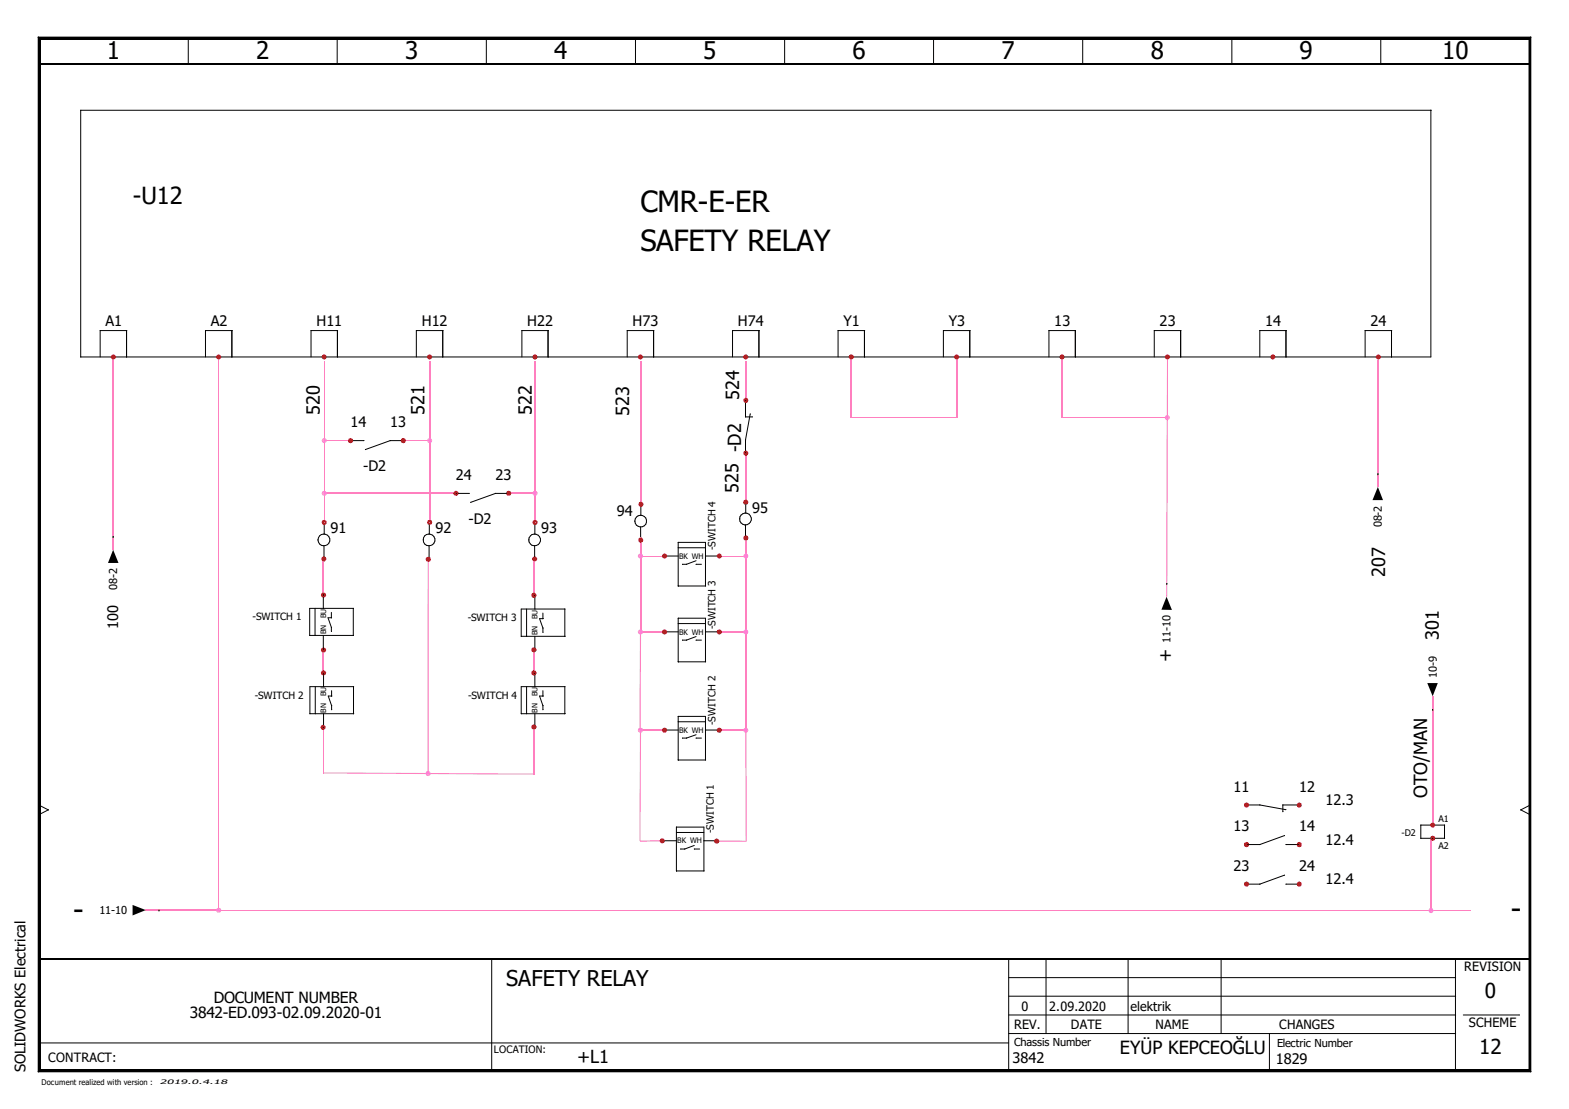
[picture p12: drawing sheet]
<svg xmlns="http://www.w3.org/2000/svg" width="297mm" height="210mm" viewBox="0 0 297 210" stroke-linecap="round" stroke-linejoin="round" font-family="sans-serif">
<path d="M0 0h297v209.9h-297z" fill="none" stroke="#fff" stroke-width=".19"/>
<g fill="none" stroke="#000" stroke-width=".19">
<path d="M7.2 7l.4 .4zM7.2 7h282.6zM7.2 7v195.9zM7.2 7h282.6v195.9h-282.6zM7.6 7.4h281.9zM7.6 7.4v195.1zM7.6 7.4h281.9v195.1h-281.9zM35.7 7.2l-.1 4.9M63.9 7.2l-.1 4.9M92.1 7.2v4.9M120.4 7.2l-.1 4.9M148.5 7.2h.1"/>
<path d="M148.5 7.2v4.9M176.8 7.2l-.1 4.9M205 7.2v4.9M233.3 7.2l-.1 4.9M261.4 7.2v4.9M289.5 7.4v195.1zM289.8 7l-.3 .4zM289.8 7v195.9zM270.9 20.9v46.7h-255.6v-46.7h255.6M24 62.6v5M24 62.6h-5v5M43.9 62.6v5"/>
<path d="M43.9 62.6h-5v5M63.9 62.6v5M63.9 62.6h-5v5M83.8 62.6v5M83.9 62.6h-5.1v5M103.8 62.6v5M103.8 62.6h-5v5M123.7 62.6v5M123.8 62.6h-5.1v5M141.1 75.8v3.1h1.3M142.1 78.4l-1 4.9M143.7 62.6v5"/>
<path d="M143.7 62.6h-5v5M163.7 62.6v5M163.7 62.6h-5v5M183.6 62.6v5M183.6 62.6h-5v5M203.6 62.6v5M203.6 62.6h-5v5M218.5 67.6v-5h5.1l-.1 5M243.5 62.6v5M243.5 62.6h-5v5M263.4 62.6v5M263.5 62.6h-5.1v5"/>
<path d="M61.4 99.2v1.8M66.4 83.4h2.5M76.4 83.4h-2.5l-4.7 1.7M81.3 99.2v1.8M86.3 93.4h2.6M96.3 93.4h-2.5l-4.6 1.7M101.3 99.2v1.8M120.2 98.6h.1M121.3 99.7v2.4M121.3 95.7l.1 1.8M140 98.2h.1M141.1 83.3v2.5"/>
<path d="M141.1 99.3l.1 2.3M141.1 83.3h.1M141.2 95.3v1.8M260.9 89.7h.1M21.4 101.6h.1M59.6 115.1v5.2M60.2 102.2h.1M61.2 112.6h.1M61.2 112.6v2.5M61.3 103.3l.1 2.3M62.7 115.9v1M62.7 118.7l.1 .8"/>
<path d="M62.7 118.7h.1M62.8 116.9h-.7l.6 1.8M66.9 115.1v5.2M66.9 115.1h-8.3v5.2h8.3M80.1 102.2h.1M81.2 103.3l.1 2.3M99.7 115.3v5.1M100.1 102.2h.1M101.2 105.6h.1M101.2 103.3v2.3M101.3 112.7h.1M101.3 112.7v2.6"/>
<path d="M102.8 116v1.1M102.8 118.9v.8M102.8 118.9h.1M102.8 117.1h-.7l.7 1.8M106.9 115.3v5.1M107 115.3h-8.3v5.1h8.3M121.3 102.1h.1M125.8 105.2h2.6M125.8 119.6h2.6M128.4 103.7h5.2M128.4 118h5.2M129.2 106.8h.8"/>
<path d="M131.8 106.8h1M131.8 106.1l-1.8 .7M133.6 105.2h2.6M133.6 110.9v-8.2h-5.2v8.2h5.2M133.6 119.6h2.6M220.9 110.4h.1M59.7 130v5.1M61.2 122.9h.1M61.2 120.3v2.6M61.3 127.4h.1M61.3 137.7h.1M61.3 127.4v2.6"/>
<path d="M61.3 135.1v2.6M62.8 133.6h.1M62.8 133.6v.7M62.8 130.7v1M62.8 131.7h-.7l.7 1.9M66.9 130v5.1M67 130h-8.3v5.1h8.3M99.7 130v5.1M101.3 127.4h.1M101.3 137.7h.1M101.3 123h.1M101.3 120.4v2.6"/>
<path d="M101.3 127.4v2.6M101.3 135.1v2.6M102.8 130.7v1M102.8 133.6v.7M102.8 133.6h.1M102.8 131.7h-.7l.7 1.9M106.9 130v5.1M107 130h-8.3v5.1h8.3M125.8 138.2h2.6M128.4 136.6h5.2M129.2 121.2h.8M129.2 139.7h.8"/>
<path d="M131.8 121.2h1M131.8 120.5l-1.8 .7M131.8 139.7h1M131.8 139.1l-1.8 .6M133.6 125.3v-8.3h-5.2v8.3h5.2M133.6 138.2h2.6M271.2 134.3h.1M7.4 152.4l1.7 .9M9.1 153.3l-1.7 .9M9.1 153.3h.1M125.5 159.1h2.6M128.1 157.6h5.2"/>
<path d="M133.3 159.1h2.5M133.6 143.8v-8.2h-5.2v8.2h5.2M236 159.9h2.5M236 152.4h2.5M238.5 152.4l5 .8M243.2 158.2l-4.7 1.7M243.2 158.2h.1M243.5 159.9h2.5M246 152.4h-3.1v1.2M273.5 156.2v2.5M273.5 156.2h-4.5v2.5h4.5M287.9 153.3l1.8 .9"/>
<path d="M287.9 153.3h.1M289.6 152.4l-1.7 .9M30.1 172.3h.1M128.9 160.7h.8M131.4 160.7h1.1M131.4 160l-1.8 .7M133.3 164.8v-8.3h-5.2v8.3h5.2M236 167.3h2.5M243.2 165.7l-4.7 1.6M243.2 165.7h.1M243.5 167.3h2.5M7.4 197.4h183.6"/>
<path d="M93.1 181.5v21.2M191 195.6h84.6M191 192.1h84.6M191 188.6h84.6M191 185h84.6M191 181.5v21.2M198.1 181.5l-.1 14.1M213.6 181.5v14.1M231.2 181.5v14.1M240.3 195.6l.1 7.1M275.6 181.5l-.1 21.2M277 192.1h10.7"/>
<path d="M7.2 202.9h282.6zM7.6 202.5l-.4 .4zM7.6 202.5h281.9zM289.5 202.5l.3 .4z"/>
<circle cx="121.3" cy="98.6" r="1.11"/>
<circle cx="141.2" cy="98.2" r="1.12"/>
<circle cx="61.3" cy="102.2" r="1.12"/>
<circle cx="81.2" cy="102.2" r="1.11"/>
<circle cx="101.2" cy="102.2" r="1.11"/>
</g>
<path d="M7.2 7.2h282.6M7.2 202.7h282.6" fill="none" stroke="#000" stroke-width=".38"/>
<path d="M7.2 7l.4 .4zM289.8 7l-.3 .4zM260.9 92.2l.9 2.5h-2zM21.4 104.1l1 2.5h-2zM220.8 112.9l1.1 2.5h-2zM270.2 129.3h2l-1 2.5zM25.1 171.3l2.5 1-2.5 1zM7.6 202.5l-.4 .4zM289.5 202.5l.3 .4z" fill="#000"/>
<path d="M7.4 7v195.9M7.4 12.1h282.2M289.6 7v195.9M7.4 181.5h282.2" fill="none" stroke="#000" stroke-width=".34"/>
<g fill="none" stroke="#ff7fbf" stroke-width=".21">
<path d="M21.4 67.9v36.2M81.3 68.4v30.4M101.3 68.4v30.4M121.3 68.4v27.3M141.2 68.4v7.4M161.1 67.6v11.4M181.1 67.6v11.4M201.1 67.6v11.4M221 67.6v11.4M260.8 68.2v24M61.4 93.4h24.9M96.3 93.4h5"/>
<path d="M141.2 85.8v9.5M61.2 106v6.6M101.1 106.1v6.5M121.3 101.7v17.9h4.5M136.2 119.6h5M141.2 101.8v36.4M61.2 123v4.3M101.1 123v4.4M101.1 137.6v8.9M121.2 138.2h4.6M136.2 138.2h5M271.2 131.8v23.9"/>
<path d="M270.9 158.9v13.4M27.6 172.3h13.8"/>
</g>
<path d="M220.9 79v33.9" fill="none" stroke="#ff7fbf" stroke-width=".34"/>
<path d="M41.4 68.1v104.2h237M61.4 68.4v30.4M161.2 79h19.9M201.1 79h19.9M61.4 83.4h5M76.4 83.4h4.9M121.2 105.2h4.6M136.2 105.2h5M61.2 137.7v8.7" fill="none" stroke="#ff7fbf" stroke-width=".19"/>
<path d="M121.2 119.6v39.6M141.2 138.2v21.1M61.2 146.4h19.9M81.1 146.5h20" fill="none" stroke="#ff7fbf" stroke-width=".3"/>
<path d="M81.1 105.8v40.6M121.2 159.2h4.2M135.7 159.2h5.6" fill="none" stroke="#ff7fbf" stroke-width=".25"/>
<g fill="#a50000">
<path d="M271.3 158.6l.3-.3 .1 .4z"/>
<path d="M271.2 158.2l.4 .1-.3 .3z"/>
<path d="M270.9 158.3l.3-.1v.4z"/>
<path d="M270.9 158.3l.3 .4h-.4z"/>
<path d="M270.8 158.7h.4l-.3 .3z"/>
<path d="M271.2 158.7v.5l-.3-.2z"/>
<path d="M271.2 158.7l.4 .3-.4 .2z"/>
<path d="M271.3 158.7h.4l-.1 .3z"/>
<path d="M271.3 156.1l.3-.3 .1 .4z"/>
<path d="M271.2 155.7l.4 .1-.3 .3z"/>
<path d="M270.9 155.8l.3-.1v.4z"/>
<path d="M270.9 155.8l.3 .4h-.4z"/>
<path d="M270.8 156.2h.4l-.3 .3z"/>
<path d="M271.2 156.2v.5l-.3-.2z"/>
<path d="M271.2 156.2l.4 .3-.4 .2z"/>
<path d="M271.3 156.2h.4l-.1 .3z"/>
</g>
<g fill="#ff7fdf">
<path d="M270.9 172.3l.4-.3 .1 .3z"/>
<path d="M270.9 171.8l.4 .2-.4 .3z"/>
<path d="M270.5 172l.4-.2v.5z"/>
<path d="M270.5 172l.4 .3h-.5z"/>
<path d="M270.4 172.3l.5 .1-.4 .3z"/>
<path d="M270.5 172.7l.4-.3v.4z"/>
<path d="M270.9 172.4l.4 .3-.4 .1z"/>
<path d="M270.9 172.4l.5-.1-.1 .4z"/>
</g>
<g fill="#a50000">
<path d="M261 67.5l.3-.3 .1 .4z"/>
<path d="M260.9 67.1l.4 .1-.3 .3z"/>
<path d="M260.6 67.2l.3-.1v.4z"/>
<path d="M260.6 67.2l.3 .4h-.5z"/>
<path d="M260.4 67.6h.5l-.3 .3z"/>
<path d="M260.9 67.6v.5l-.3-.2z"/>
<path d="M260.9 67.6l.4 .3-.4 .2z"/>
<path d="M261 67.6h.4l-.1 .3z"/>
<path d="M246 167.3l.3-.3 .2 .3z"/>
<path d="M246 166.8l.3 .2-.3 .3z"/>
<path d="M245.6 167l.4-.2v.5z"/>
<path d="M245.6 167l.4 .3h-.5z"/>
<path d="M245.5 167.3l.5 .1-.4 .3z"/>
<path d="M245.6 167.7l.4-.3v.5z"/>
<path d="M246 167.4l.3 .3-.3 .2z"/>
<path d="M246 167.4l.5-.1-.2 .4z"/>
<path d="M246 159.8l.3-.3 .2 .4z"/>
<path d="M246 159.3l.3 .2-.3 .3z"/>
<path d="M245.6 159.5l.4-.2v.5z"/>
<path d="M245.6 159.5l.3 .4h-.4z"/>
<path d="M245.5 159.9h.5l-.4 .3z"/>
<path d="M246 159.9v.5l-.4-.2z"/>
<path d="M246 159.9l.3 .3-.3 .2z"/>
<path d="M246 159.9h.5l-.2 .3z"/>
<path d="M246 152.4l.3-.4 .2 .4z"/>
<path d="M246 151.9l.3 .1-.3 .4z"/>
<path d="M245.6 152l.4-.1v.5z"/>
<path d="M245.6 152l.4 .4h-.5z"/>
<path d="M245.5 152.4h.5l-.4 .3z"/>
<path d="M246 152.4v.5l-.4-.2z"/>
<path d="M246 152.4l.3 .3-.3 .2z"/>
<path d="M246 152.4h.5l-.2 .3z"/>
<path d="M241 67.5l.3-.3 .2 .4z"/>
<path d="M241 67.1l.3 .1-.3 .3z"/>
<path d="M240.6 67.2l.4-.1v.4z"/>
<path d="M240.6 67.2l.3 .4h-.4z"/>
<path d="M240.5 67.6h.5l-.4 .3z"/>
<path d="M240.6 67.9l.4-.3v.5z"/>
<path d="M241 67.6l.3 .3-.3 .2z"/>
<path d="M241 67.6h.5l-.2 .3z"/>
<path d="M236 167.3l.3-.3 .2 .3z"/>
<path d="M236 166.8l.3 .2-.3 .3z"/>
<path d="M235.6 167l.4-.2v.5z"/>
<path d="M235.6 167l.4 .3h-.5z"/>
<path d="M235.5 167.3l.5 .1-.4 .3z"/>
<path d="M235.6 167.7l.4-.3v.5z"/>
<path d="M236 167.4l.3 .3-.3 .2z"/>
<path d="M236 167.4l.5-.1-.2 .4z"/>
<path d="M236 159.8l.3-.3 .2 .4z"/>
<path d="M236 159.3l.3 .2-.3 .3z"/>
<path d="M235.6 159.5l.4-.2v.5z"/>
<path d="M235.6 159.5l.4 .3-.5 .1z"/>
<path d="M235.5 159.9h.5l-.4 .3z"/>
<path d="M235.6 160.2l.4-.3v.5z"/>
<path d="M236 159.9l.3 .3-.3 .2z"/>
<path d="M236 159.9h.5l-.2 .3z"/>
<path d="M236 152.4l.3-.4 .2 .4z"/>
<path d="M236 151.9l.3 .1-.3 .4z"/>
<path d="M235.6 152l.4-.1v.4z"/>
<path d="M235.6 152l.4 .4h-.5z"/>
<path d="M235.5 152.4h.5l-.4 .3z"/>
<path d="M235.6 152.7l.4-.3v.5z"/>
<path d="M236 152.4l.3 .3-.3 .2z"/>
<path d="M236 152.4h.5l-.2 .3z"/>
<path d="M221.1 67.5l.3-.3 .1 .4z"/>
<path d="M221 67.1l.4 .1-.3 .3z"/>
<path d="M220.7 67.2l.3-.1v.4z"/>
<path d="M220.7 67.2l.3 .4h-.5z"/>
<path d="M220.5 67.6h.5l-.3 .3z"/>
<path d="M221 67.6v.5l-.3-.2z"/>
<path d="M221 67.6l.4 .3-.4 .2z"/>
<path d="M221.1 67.6h.4l-.1 .3z"/>
</g>
<g fill="#ff7fdf">
<path d="M221 79l.3-.3 .2 .3z"/>
<path d="M221 78.5l.3 .2-.3 .3z"/>
<path d="M220.6 78.7l.4-.2v.5z"/>
<path d="M220.6 78.7l.3 .3h-.4z"/>
<path d="M220.5 79l.4 .1-.3 .3z"/>
<path d="M220.9 79.1l.1 .4-.4-.1z"/>
<path d="M221 79.1l.3 .3-.3 .1z"/>
<path d="M221 79h.5l-.2 .4z"/>
</g>
<g fill="#a50000">
<path d="M201.1 67.5l.3-.3 .1 .4z"/>
<path d="M201.1 67.1l.3 .1-.3 .3z"/>
<path d="M200.7 67.2l.4-.1v.4z"/>
<path d="M200.7 67.2l.3 .3-.4 .1z"/>
<path d="M200.6 67.6h.4l-.3 .3z"/>
<path d="M200.7 67.9l.4-.3v.5z"/>
<path d="M201.1 67.6l.3 .3-.3 .2z"/>
<path d="M201.1 67.6h.4l-.1 .3z"/>
<path d="M181.1 67.5l.4-.3 .1 .4z"/>
<path d="M181.1 67.1l.4 .1-.4 .3z"/>
<path d="M180.8 67.2l.3-.1v.4z"/>
<path d="M180.8 67.2l.3 .4h-.5z"/>
<path d="M180.6 67.6h.5l-.3 .3z"/>
<path d="M180.8 67.9l.3-.3v.5z"/>
<path d="M181.1 67.6l.4 .3-.4 .2z"/>
<path d="M181.1 67.6h.5l-.1 .3z"/>
<path d="M161.2 67.5l.3-.3 .2 .4z"/>
<path d="M161.2 67.1l.3 .1-.3 .3z"/>
<path d="M160.8 67.2l.4-.1v.4z"/>
<path d="M160.8 67.2l.3 .4h-.4z"/>
<path d="M160.7 67.6h.4l-.3 .3z"/>
<path d="M160.8 67.9l.4-.3v.5z"/>
<path d="M161.2 67.6l.3 .3-.3 .2z"/>
<path d="M161.2 67.6h.5l-.2 .3z"/>
</g>
<g fill="#ff7fdf">
<path d="M141.6 137.8l.1 .4h-.4z"/>
<path d="M141.2 137.7l.4 .1-.3 .4z"/>
<path d="M140.8 137.8l.4-.1v.5z"/>
<path d="M140.8 137.8l.4 .4h-.5z"/>
<path d="M140.7 138.2l.5 .1-.4 .3z"/>
<path d="M140.8 138.6l.4-.3v.4z"/>
<path d="M141.2 138.3l.4 .3-.4 .1z"/>
<path d="M141.3 138.2h.4l-.1 .4z"/>
<path d="M141.6 119.3l.1 .3h-.4z"/>
<path d="M141.2 119.1l.4 .2-.3 .3z"/>
<path d="M140.8 119.3l.4-.2v.4z"/>
<path d="M140.8 119.3l.4 .3h-.5z"/>
<path d="M140.7 119.6h.5l-.4 .4z"/>
<path d="M141.2 119.6v.5l-.4-.1z"/>
<path d="M141.2 119.7l.4 .3-.4 .1z"/>
<path d="M141.3 119.6h.4l-.1 .4z"/>
<path d="M141.3 105.2l.3-.3 .1 .3z"/>
<path d="M141.2 104.7l.4 .2-.3 .3z"/>
<path d="M140.8 104.9l.4-.2v.5z"/>
<path d="M140.8 104.9l.4 .3h-.5z"/>
<path d="M140.7 105.2l.5 .1-.4 .3z"/>
<path d="M140.8 105.6l.4-.3v.4z"/>
<path d="M141.2 105.3l.4 .3-.4 .1z"/>
<path d="M141.3 105.2h.4l-.1 .4z"/>
</g>
<g fill="#a50000">
<path d="M141.3 101.8l.3-.3 .1 .3z"/>
<path d="M141.2 101.3l.4 .2-.3 .3z"/>
<path d="M140.8 101.5l.4-.2v.5z"/>
<path d="M140.8 101.5l.4 .3h-.5z"/>
<path d="M140.7 101.8l.5 .1-.4 .3z"/>
<path d="M141.2 101.9v.4l-.4-.1z"/>
<path d="M141.2 101.9l.4 .3-.4 .1z"/>
<path d="M141.3 101.8h.4l-.1 .4z"/>
<path d="M141.3 85.7l.3-.3 .1 .4z"/>
<path d="M141.2 85.3l.4 .1-.3 .3z"/>
<path d="M140.8 85.4l.4-.1v.4z"/>
<path d="M140.8 85.4l.4 .4h-.5z"/>
<path d="M140.7 85.8h.5l-.4 .3z"/>
<path d="M140.8 86.1l.4-.3v.5z"/>
<path d="M141.2 85.8l.4 .3-.4 .2z"/>
<path d="M141.3 85.8h.4l-.1 .3z"/>
<path d="M141.3 75.7l.3-.3 .1 .4z"/>
<path d="M141.2 75.3l.4 .1-.3 .3z"/>
<path d="M140.8 75.4l.4-.1v.4z"/>
<path d="M140.8 75.4l.4 .4h-.5z"/>
<path d="M140.7 75.8h.5l-.4 .3z"/>
<path d="M140.8 76.1l.4-.3v.5z"/>
<path d="M141.2 75.8l.4 .3-.4 .2z"/>
<path d="M141.3 75.8h.4l-.1 .3z"/>
<path d="M141.2 67.5l.4-.3 .1 .4z"/>
<path d="M141.2 67.1l.4 .1-.4 .3z"/>
<path d="M140.8 67.2l.4-.1v.4z"/>
<path d="M140.8 67.2l.3 .4h-.4z"/>
<path d="M140.7 67.6h.4l-.3 .3z"/>
<path d="M141.1 67.6l.1 .5-.4-.2z"/>
<path d="M141.2 67.6l.4 .3-.4 .2z"/>
<path d="M141.2 67.6h.5l-.1 .3z"/>
<path d="M141.2 95l.3-.3 .2 .3z"/>
<path d="M141.2 94.5l.3 .2-.3 .3z"/>
<path d="M140.8 94.7l.4-.2v.5z"/>
<path d="M140.8 94.7l.3 .3h-.4z"/>
<path d="M140.7 95l.4 .1-.3 .3z"/>
<path d="M141.1 95.1l.1 .4-.4-.1z"/>
<path d="M141.2 95.1l.3 .3-.3 .1z"/>
<path d="M141.2 95h.5l-.2 .4z"/>
<path d="M136.2 138.2l.3-.4 .1 .4z"/>
<path d="M136.2 137.7l.3 .1-.3 .4z"/>
<path d="M135.8 137.8l.4-.1v.5z"/>
<path d="M135.8 137.8l.3 .4h-.4z"/>
<path d="M135.7 138.2l.4 .1-.3 .3z"/>
<path d="M135.8 138.6l.4-.3v.4z"/>
<path d="M136.2 138.3l.3 .3-.3 .1z"/>
<path d="M136.2 138.3l.4-.1-.1 .4z"/>
<path d="M136.2 119.6l.3-.3 .1 .3z"/>
<path d="M136.2 119.1l.3 .2-.3 .3z"/>
<path d="M135.8 119.3l.4-.2v.4z"/>
<path d="M135.8 119.3l.3 .3h-.4z"/>
<path d="M135.7 119.6h.4l-.3 .4z"/>
<path d="M136.1 119.6l.1 .5-.4-.1z"/>
<path d="M136.2 119.6l.3 .4-.3 .1z"/>
<path d="M136.2 119.6h.4l-.1 .4z"/>
<path d="M136.2 105.2l.3-.3 .1 .3z"/>
<path d="M136.2 104.7l.3 .2-.3 .3z"/>
<path d="M135.8 104.9l.4-.2v.5z"/>
<path d="M135.8 104.9l.3 .3h-.4z"/>
<path d="M135.7 105.2l.4 .1-.3 .3z"/>
<path d="M135.8 105.6l.4-.3v.4z"/>
<path d="M136.2 105.3l.3 .3-.3 .1z"/>
<path d="M136.2 105.3l.4-.1-.1 .4z"/>
<path d="M135.7 159.2l.4-.4 .1 .4z"/>
<path d="M135.7 158.7l.4 .1-.4 .4z"/>
<path d="M135.3 158.8l.4-.1v.4z"/>
<path d="M135.3 158.8l.3 .4h-.4z"/>
<path d="M135.2 159.2h.4l-.3 .4z"/>
<path d="M135.6 159.2l.1 .5-.4-.1z"/>
<path d="M135.7 159.3l.4 .3-.4 .1z"/>
<path d="M135.7 159.2h.5l-.1 .4z"/>
<path d="M126.1 137.8l.2 .4h-.4z"/>
<path d="M125.8 137.7l.3 .1-.2 .4z"/>
<path d="M125.5 137.8l.3-.1v.5z"/>
<path d="M125.5 137.8l.3 .4h-.5z"/>
<path d="M125.3 138.2l.5 .1-.3 .3z"/>
<path d="M125.8 138.3v.4l-.3-.1z"/>
<path d="M125.8 138.3l.3 .3-.3 .1z"/>
<path d="M125.9 138.2h.4l-.2 .4z"/>
<path d="M126.1 119.3l.2 .3h-.4z"/>
<path d="M125.8 119.1l.3 .2-.2 .3z"/>
<path d="M125.5 119.3l.3-.2v.4z"/>
<path d="M125.5 119.3l.3 .3h-.5z"/>
<path d="M125.3 119.6h.5l-.3 .4z"/>
<path d="M125.8 119.6v.5l-.3-.1z"/>
<path d="M125.8 119.7l.3 .3-.3 .1z"/>
<path d="M125.9 119.6h.4l-.2 .4z"/>
<path d="M125.9 105.2l.2-.3 .2 .3z"/>
<path d="M125.8 104.7l.3 .2-.2 .3z"/>
<path d="M125.5 104.9l.3-.2v.5z"/>
<path d="M125.5 104.9l.3 .3h-.5z"/>
<path d="M125.3 105.2l.5 .1-.3 .3z"/>
<path d="M125.8 105.3v.4l-.3-.1z"/>
<path d="M125.8 105.3l.3 .3-.3 .1z"/>
<path d="M125.9 105.2h.4l-.2 .4z"/>
<path d="M125.4 159.1l.3-.3 .2 .4z"/>
<path d="M125.4 158.7l.3 .1-.3 .3z"/>
<path d="M125 158.8l.4-.1v.4z"/>
<path d="M125 158.8l.3 .4h-.4z"/>
<path d="M124.9 159.2h.4l-.3 .3z"/>
<path d="M125.3 159.2l.1 .4-.4-.1z"/>
<path d="M125.4 159.2l.3 .3-.3 .1z"/>
<path d="M125.4 159.2h.5l-.2 .3z"/>
<path d="M121.4 95.4l.3-.3 .1 .4z"/>
<path d="M121.3 95l.4 .1-.3 .3z"/>
<path d="M121 95.1l.3-.1v.4z"/>
<path d="M121 95.1l.3 .4h-.4z"/>
<path d="M120.9 95.5h.4l-.3 .3z"/>
<path d="M121.3 95.5v.4l-.3-.1z"/>
<path d="M121.3 95.5l.4 .3-.4 .1z"/>
<path d="M121.4 95.5h.4l-.1 .3z"/>
<path d="M121.3 102.2l.4-.3 .1 .3z"/>
<path d="M121.3 101.7l.4 .2-.4 .3z"/>
<path d="M120.9 101.9l.4-.2v.5z"/>
<path d="M120.9 101.9l.3 .3h-.4z"/>
<path d="M120.8 102.2l.5 .1-.4 .3z"/>
<path d="M120.9 102.6l.4-.3v.4z"/>
<path d="M121.3 102.3l.4 .3-.4 .1z"/>
<path d="M121.3 102.3l.5-.1-.1 .4z"/>
</g>
<g fill="#ff7fdf">
<path d="M121.3 138.2l.3-.4 .1 .4z"/>
<path d="M121.2 137.7l.4 .1-.3 .4z"/>
<path d="M120.9 137.8l.3-.1v.5z"/>
<path d="M120.9 137.8l.3 .4h-.5z"/>
<path d="M120.7 138.2l.5 .1-.3 .3z"/>
<path d="M121.2 138.3v.4l-.3-.1z"/>
<path d="M121.2 138.3l.4 .3-.4 .1z"/>
<path d="M121.3 138.2h.4l-.1 .4z"/>
<path d="M121.3 105.2l.3-.3 .1 .3z"/>
<path d="M121.2 104.7l.4 .2-.3 .3z"/>
<path d="M120.9 104.9l.3-.2v.5z"/>
<path d="M120.9 104.9l.3 .3h-.5z"/>
<path d="M120.7 105.2l.5 .1-.3 .3z"/>
<path d="M121.2 105.3v.4l-.3-.1z"/>
<path d="M121.2 105.3l.4 .3-.4 .1z"/>
<path d="M121.3 105.2h.4l-.1 .4z"/>
<path d="M121.3 119.6l.3-.3 .1 .3z"/>
<path d="M121.2 119.1l.4 .2-.3 .3z"/>
<path d="M120.9 119.3l.3-.2v.4z"/>
<path d="M120.9 119.3l.3 .3h-.5z"/>
<path d="M120.7 119.6h.5l-.3 .4z"/>
<path d="M121.2 119.6v.5l-.3-.1z"/>
<path d="M121.2 119.7l.4 .3-.4 .1z"/>
<path d="M121.3 119.6h.4l-.1 .4z"/>
</g>
<g fill="#a50000">
<path d="M121.3 67.5l.3-.3 .1 .4z"/>
<path d="M121.2 67.1l.4 .1-.3 .3z"/>
<path d="M120.9 67.2l.3-.1v.4z"/>
<path d="M120.9 67.2l.3 .4h-.5z"/>
<path d="M120.7 67.6h.5l-.3 .3z"/>
<path d="M121.2 67.6v.5l-.3-.2z"/>
<path d="M121.2 67.6l.4 .3-.4 .2z"/>
<path d="M121.3 67.6h.4l-.1 .3z"/>
<path d="M101.3 98.8l.3-.3 .2 .3z"/>
<path d="M101.3 98.4l.3 .1-.3 .3z"/>
<path d="M100.9 98.5l.4-.1v.4z"/>
<path d="M100.9 98.5l.4 .3h-.5z"/>
<path d="M100.8 98.8l.5 .1-.4 .3z"/>
<path d="M101.3 98.9v.5l-.4-.2z"/>
<path d="M101.3 98.9l.3 .3-.3 .2z"/>
<path d="M101.3 98.8h.5l-.2 .4z"/>
</g>
<g fill="#ff7fdf">
<path d="M101.6 93l.2 .4h-.5z"/>
<path d="M101.3 92.9l.3 .1-.3 .3z"/>
<path d="M100.9 93l.4-.1v.4z"/>
<path d="M100.9 93l.4 .4h-.5z"/>
<path d="M100.8 93.4h.5l-.4 .3z"/>
<path d="M100.9 93.7l.4-.3v.5z"/>
<path d="M101.3 93.4l.3 .3-.3 .2z"/>
<path d="M101.3 93.4h.5l-.2 .3z"/>
</g>
<g fill="#a50000">
<path d="M101.3 67.5l.3-.3 .2 .4z"/>
<path d="M101.3 67.1l.3 .1-.3 .3z"/>
<path d="M100.9 67.2l.4-.1v.4z"/>
<path d="M100.9 67.2l.3 .4h-.4z"/>
<path d="M100.8 67.6h.5l-.4 .3z"/>
<path d="M100.9 67.9l.4-.3v.5z"/>
<path d="M101.3 67.6l.3 .3-.3 .2z"/>
<path d="M101.3 67.6h.5l-.2 .3z"/>
<path d="M101.3 105.7l.3-.2 .1 .3z"/>
<path d="M101.2 105.3l.4 .2-.3 .2z"/>
<path d="M100.9 105.5l.3-.2v.4z"/>
<path d="M100.9 105.5l.3 .3h-.5z"/>
<path d="M100.7 105.8h.5l-.3 .3z"/>
<path d="M101.2 105.8v.5l-.3-.2z"/>
<path d="M101.2 105.8l.4 .3-.4 .2z"/>
<path d="M101.3 105.8h.4l-.1 .3z"/>
<path d="M101.1 137.5l.3-.3 .2 .4z"/>
<path d="M101.1 137.1l.3 .1-.3 .3z"/>
<path d="M100.7 137.2l.4-.1v.4z"/>
<path d="M100.7 137.2l.3 .4h-.4z"/>
<path d="M100.6 137.6h.4l-.3 .4z"/>
<path d="M101 137.6l.1 .5-.4-.1z"/>
<path d="M101.1 137.6l.3 .4-.3 .1z"/>
<path d="M101.1 137.6h.5l-.2 .4z"/>
<path d="M101.4 127l.2 .4h-.5z"/>
<path d="M101.1 126.9l.3 .1-.3 .3z"/>
<path d="M100.7 127l.4-.1v.4z"/>
<path d="M100.7 127l.3 .4h-.4z"/>
<path d="M100.6 127.4h.4l-.3 .3z"/>
<path d="M100.7 127.7l.4-.3v.5z"/>
<path d="M101.1 127.4l.3 .3-.3 .2z"/>
<path d="M101.1 127.4h.5l-.2 .3z"/>
<path d="M101.4 122.6l.2 .4h-.5z"/>
<path d="M101.1 122.5l.3 .1-.3 .4z"/>
<path d="M100.7 122.6l.4-.1v.4z"/>
<path d="M100.7 122.6l.3 .4h-.4z"/>
<path d="M100.6 123h.4l-.3 .4z"/>
<path d="M101 123l.1 .5-.4-.1z"/>
<path d="M101.1 123.1l.3 .3-.3 .1z"/>
<path d="M101.1 123h.5l-.2 .4z"/>
<path d="M101.1 112.6l.3-.3 .2 .3z"/>
<path d="M101.1 112.1l.3 .2-.3 .3z"/>
<path d="M100.7 112.3l.4-.2v.5z"/>
<path d="M100.7 112.3l.3 .3h-.4z"/>
<path d="M100.6 112.6l.4 .1-.3 .3z"/>
<path d="M101 112.7l.1 .5-.4-.2z"/>
<path d="M101.1 112.7l.3 .3-.3 .2z"/>
<path d="M101.1 112.6h.5l-.2 .4z"/>
<path d="M96.6 93l.2 .4h-.5z"/>
<path d="M96.3 92.9l.3 .1-.3 .3z"/>
<path d="M96 93l.3-.1v.4z"/>
<path d="M96 93l.3 .4h-.5z"/>
<path d="M95.8 93.4h.5l-.3 .3z"/>
<path d="M96.3 93.4v.5l-.3-.2z"/>
<path d="M96.3 93.4l.3 .3-.3 .2z"/>
<path d="M96.3 93.4h.5l-.2 .3z"/>
<path d="M86.4 93.3l.3-.3 .1 .4z"/>
<path d="M86.3 92.9l.4 .1-.3 .3z"/>
<path d="M86 93l.3-.1v.4z"/>
<path d="M86 93l.3 .4h-.5z"/>
<path d="M85.8 93.4h.5l-.3 .3z"/>
<path d="M86.3 93.4v.5l-.3-.2z"/>
<path d="M86.3 93.4l.4 .3-.4 .2z"/>
<path d="M86.4 93.4h.4l-.1 .3z"/>
<path d="M81.4 98.8l.3-.3 .1 .3z"/>
<path d="M81.3 98.4l.4 .1-.3 .3z"/>
<path d="M81 98.5l.3-.1v.4z"/>
<path d="M81 98.5l.3 .3h-.4z"/>
<path d="M80.9 98.8l.4 .1-.3 .3z"/>
<path d="M81.3 98.9v.5l-.3-.2z"/>
<path d="M81.3 98.9l.4 .3-.4 .2z"/>
<path d="M81.4 98.9l.4-.1-.1 .4z"/>
</g>
<g fill="#ff7fdf">
<path d="M81.4 83.4l.3-.3 .1 .3z"/>
<path d="M81.3 82.9l.4 .2-.3 .3z"/>
<path d="M81 83.1l.3-.2v.5z"/>
<path d="M81 83.1l.3 .3h-.4z"/>
<path d="M80.9 83.4h.4l-.3 .3z"/>
<path d="M81 83.7l.3-.3v.5z"/>
<path d="M81.3 83.4l.4 .3-.4 .2z"/>
<path d="M81.4 83.4h.4l-.1 .3z"/>
</g>
<g fill="#a50000">
<path d="M81.4 67.5l.3-.3 .1 .4z"/>
<path d="M81.3 67.1l.4 .1-.3 .3z"/>
<path d="M81 67.2l.3-.1v.4z"/>
<path d="M81 67.2l.3 .4h-.5z"/>
<path d="M80.8 67.6h.5l-.3 .3z"/>
<path d="M81.3 67.6v.5l-.3-.2z"/>
<path d="M81.3 67.6l.4 .3-.4 .2z"/>
<path d="M81.4 67.6h.4l-.1 .3z"/>
<path d="M81.1 105.8l.3-.3 .2 .3z"/>
<path d="M81.1 105.4l.3 .1-.3 .3z"/>
<path d="M80.7 105.5l.4-.1-.1 .4z"/>
<path d="M80.7 105.5l.3 .3h-.4z"/>
<path d="M80.6 105.8l.4 .1-.3 .3z"/>
<path d="M81 105.9l.1 .4-.4-.1z"/>
<path d="M81.1 105.9l.3 .3-.3 .1z"/>
<path d="M81.1 105.8h.5l-.2 .4z"/>
</g>
<g fill="#ff7fdf">
<path d="M81.1 146.4l.3-.4 .1 .4z"/>
<path d="M81.1 145.9l.3 .1-.3 .4z"/>
<path d="M80.7 146l.4-.1v.4z"/>
<path d="M80.7 146l.3 .4h-.4z"/>
<path d="M80.6 146.4h.4l-.3 .4z"/>
<path d="M81 146.4l.1 .5-.4-.1z"/>
<path d="M81.1 146.4l.3 .4-.3 .1z"/>
<path d="M81.1 146.4h.4l-.1 .4z"/>
</g>
<g fill="#a50000">
<path d="M76.4 83.4l.3-.3 .1 .3z"/>
<path d="M76.4 82.9l.3 .2-.3 .3z"/>
<path d="M76 83.1l.4-.2v.5z"/>
<path d="M76 83.1l.3 .3h-.4z"/>
<path d="M75.9 83.4h.4l-.3 .3z"/>
<path d="M76 83.7l.4-.3v.5z"/>
<path d="M76.4 83.4l.3 .3-.3 .2z"/>
<path d="M76.4 83.4h.4l-.1 .3z"/>
<path d="M66.4 83.4l.3-.3 .2 .3z"/>
<path d="M66.4 82.9l.3 .2-.3 .3z"/>
<path d="M66 83.1l.4-.2v.5z"/>
<path d="M66 83.1l.3 .3h-.4z"/>
<path d="M65.9 83.4h.4l-.3 .3z"/>
<path d="M66 83.7l.4-.3v.5z"/>
<path d="M66.4 83.4l.3 .3-.3 .2z"/>
<path d="M66.4 83.4h.5l-.2 .3z"/>
<path d="M61.4 98.8l.3-.3 .2 .3z"/>
<path d="M61.4 98.4l.3 .1-.3 .3z"/>
<path d="M61 98.5l.4-.1v.4z"/>
<path d="M61 98.5l.3 .3h-.4z"/>
<path d="M60.9 98.8l.4 .1-.3 .3z"/>
<path d="M61.3 98.9l.1 .5-.4-.2z"/>
<path d="M61.4 98.9l.3 .3-.3 .2z"/>
<path d="M61.4 98.8h.5l-.2 .4z"/>
</g>
<g fill="#ff7fdf">
<path d="M61.7 93l.2 .4h-.5z"/>
<path d="M61.4 92.9l.3 .1-.3 .3z"/>
<path d="M61 93l.4-.1-.1 .4z"/>
<path d="M61 93l.3 .4h-.4z"/>
<path d="M60.9 93.4h.4l-.3 .3z"/>
<path d="M61.3 93.4l.1 .5-.4-.2z"/>
<path d="M61.4 93.4l.3 .3-.3 .2z"/>
<path d="M61.4 93.4h.5l-.2 .3z"/>
<path d="M61.4 83.4l.3-.3 .2 .3z"/>
<path d="M61.4 82.9l.3 .2-.3 .3z"/>
<path d="M61 83.1l.4-.2v.5z"/>
<path d="M61 83.1l.3 .3h-.4z"/>
<path d="M60.9 83.4h.4l-.3 .3z"/>
<path d="M61.3 83.4l.1 .5-.4-.2z"/>
<path d="M61.4 83.4l.3 .3-.3 .2z"/>
<path d="M61.4 83.4h.5l-.2 .3z"/>
</g>
<g fill="#a50000">
<path d="M61.4 67.5l.3-.3 .1 .4z"/>
<path d="M61.4 67.1l.3 .1-.3 .3z"/>
<path d="M61 67.2l.4-.1v.4z"/>
<path d="M61 67.2l.3 .4h-.4z"/>
<path d="M60.9 67.6h.4l-.3 .3z"/>
<path d="M61 67.9l.4-.3v.5z"/>
<path d="M61.4 67.6l.3 .3-.3 .2z"/>
<path d="M61.4 67.6h.4l-.1 .3z"/>
<path d="M61.4 105.7l.3-.2 .1 .3z"/>
<path d="M61.3 105.3l.4 .2-.3 .2z"/>
<path d="M61 105.5l.3-.2v.4z"/>
<path d="M61 105.5l.3 .3h-.5z"/>
<path d="M60.8 105.8h.5l-.3 .3z"/>
<path d="M61 106.1l.3-.3v.5z"/>
<path d="M61.3 105.8l.4 .3-.4 .2z"/>
<path d="M61.4 105.8h.4l-.1 .3z"/>
<path d="M61.6 112.3l.2 .3h-.5z"/>
<path d="M61.3 112.1l.3 .2-.3 .3z"/>
<path d="M60.9 112.3l.4-.2v.5z"/>
<path d="M60.9 112.3l.3 .3h-.5z"/>
<path d="M60.7 112.6h.5l-.3 .4z"/>
<path d="M61.2 112.6l.1 .5-.4-.1z"/>
<path d="M61.3 112.7l.3 .3-.3 .1z"/>
<path d="M61.3 112.6h.5l-.2 .4z"/>
<path d="M61.6 127l.2 .3h-.5z"/>
<path d="M61.3 126.9l.3 .1-.3 .3z"/>
<path d="M60.9 127l.4-.1v.4z"/>
<path d="M60.9 127l.3 .3h-.5z"/>
<path d="M60.7 127.3l.5 .1-.3 .3z"/>
<path d="M61.2 127.4l.1 .4-.4-.1z"/>
<path d="M61.3 127.4l.3 .3-.3 .1z"/>
<path d="M61.3 127.3h.5l-.2 .4z"/>
<path d="M61.6 122.7l.2 .3h-.5z"/>
<path d="M61.3 122.6l.3 .1-.3 .3z"/>
<path d="M60.9 122.7l.4-.1v.4z"/>
<path d="M60.9 122.7l.3 .3h-.5z"/>
<path d="M60.7 123l.5 .1-.3 .3z"/>
<path d="M61.2 123.1l.1 .4-.4-.1z"/>
<path d="M61.3 123.1l.3 .3-.3 .1z"/>
<path d="M61.3 123h.5l-.2 .4z"/>
<path d="M61.2 137.6l.3-.3 .2 .4z"/>
<path d="M61.2 137.2l.3 .1-.3 .3z"/>
<path d="M60.8 137.3l.4-.1v.4z"/>
<path d="M60.8 137.3l.3 .4h-.4z"/>
<path d="M60.7 137.7h.4l-.3 .3z"/>
<path d="M61.1 137.7l.1 .5-.4-.2z"/>
<path d="M61.2 137.7l.3 .3-.3 .2z"/>
<path d="M61.2 137.7h.5l-.2 .3z"/>
</g>
<g fill="#ff7fdf">
<path d="M41.7 171.9l.2 .4h-.5z"/>
<path d="M41.4 171.8l.3 .1-.3 .4z"/>
<path d="M41.1 171.9l.3-.1v.4z"/>
<path d="M41.1 171.9l.3 .4h-.5z"/>
<path d="M40.9 172.3h.5l-.3 .3z"/>
<path d="M41.4 172.3v.5l-.3-.2z"/>
<path d="M41.4 172.3l.3 .3-.3 .2z"/>
<path d="M41.4 172.3h.5l-.2 .3z"/>
</g>
<g fill="#a50000">
<path d="M41.4 67.5l.3-.3 .2 .4z"/>
<path d="M41.4 67.1l.3 .1-.3 .3z"/>
<path d="M41.1 67.2l.3-.1v.4z"/>
<path d="M41.1 67.2l.3 .4h-.5z"/>
<path d="M40.9 67.6h.5l-.3 .3z"/>
<path d="M41.4 67.6v.5l-.3-.2z"/>
<path d="M41.4 67.6l.3 .3-.3 .2z"/>
<path d="M41.4 67.6h.5l-.2 .3z"/>
<path d="M21.5 67.5l.3-.3 .1 .4z"/>
<path d="M21.5 67.1l.3 .1-.3 .3z"/>
<path d="M21.1 67.2l.4-.1v.4z"/>
<path d="M21.1 67.2l.3 .4h-.4z"/>
<path d="M21 67.6h.4l-.3 .3z"/>
<path d="M21.1 67.9l.4-.3v.5z"/>
<path d="M21.5 67.6l.3 .3-.3 .2z"/>
<path d="M21.5 67.6h.4l-.1 .3z"/>
</g>
<g font-size="5.5">
<text x="121.2" y="40.1">CMR-E-ER</text>
<text x="121.2" y="47.6">SAFETY RELAY</text>
<text x="286" y="173.9">-</text>
<text x="13.8" y="174.2">-</text>
</g>
<g font-size="4.6">
<text x="20.2" y="11.3">1</text>
<text x="48.5" y="11.3">2</text>
<text x="76.7" y="11.3">3</text>
<text x="104.9" y="11.3">4</text>
<text x="133.1" y="11.3">5</text>
<text x="161.4" y="11.3">6</text>
<text x="189.6" y="11.3">7</text>
<text x="217.8" y="11.3">8</text>
<text x="246" y="11.3">9</text>
<text x="273" y="11.3">10</text>
</g>
<text font-size="4.5" x="25.1" y="38.6">-U12</text>
<text font-size="4.1" x="95.8" y="186.7">SAFETY RELAY</text>
<g font-size="3.9">
<text x="281.1" y="188.8">0</text>
<text x="280" y="199.5">12</text>
</g>
<g font-size="3.4">
<text x="140" y="75.7" transform="rotate(-90 140 75.7)">524</text>
<text x="60.6" y="78.6" transform="rotate(-90 60.6 78.6)">520</text>
<text x="80.3" y="78.6" transform="rotate(-90 80.3 78.6)">521</text>
<text x="100.7" y="78.6" transform="rotate(-90 100.7 78.6)">522</text>
<text x="119.1" y="78.8" transform="rotate(-90 119.1 78.8)">523</text>
<text x="139.8" y="93.3" transform="rotate(-90 139.8 93.3)">525 -D2</text>
<text x="262.2" y="109.2" transform="rotate(-90 262.2 109.2)">207</text>
<text x="221.8" y="125.2" transform="rotate(-90 221.8 125.2)">+</text>
<text x="272.4" y="121.2" transform="rotate(-90 272.4 121.2)">301</text>
<text x="270.2" y="151.1" transform="rotate(-90 270.2 151.1)">OTO/MAN</text>
<text x="109.3" y="201.1">+L1</text>
<text x="212" y="199.4">EYÜP KEPCEOĞLU</text>
</g>
<g font-size="2.9">
<text x="40.5" y="189.8">DOCUMENT NUMBER</text>
<text x="35.9" y="192.7">3842-ED.093-02.09.2020-01</text>
</g>
<g font-size="2.7">
<text x="20" y="61.6">A1</text>
<text x="39.9" y="61.6">A2</text>
<text x="59.9" y="61.6">H11</text>
<text x="79.8" y="61.6">H12</text>
<text x="99.8" y="61.6">H22</text>
<text x="119.8" y="61.6">H73</text>
<text x="139.7" y="61.6">H74</text>
<text x="159.7" y="61.6">Y1</text>
<text x="179.6" y="61.6">Y3</text>
<text x="199.6" y="61.6">13</text>
<text x="219.5" y="61.6">23</text>
<text x="239.5" y="61.6">14</text>
<text x="259.5" y="61.6">24</text>
<text x="66.4" y="80.9">14</text>
<text x="73.9" y="80.9">13</text>
<text x="68.7" y="89.1">-D2</text>
<text x="86.3" y="90.9">24</text>
<text x="93.8" y="90.9">23</text>
<text x="62.6" y="100.8">91</text>
<text x="82.5" y="100.8">92</text>
<text x="88.7" y="99.1">-D2</text>
<text x="102.4" y="100.8">93</text>
<text x="116.8" y="97.6">94</text>
<text x="142.4" y="97.2">95</text>
<text x="22.4" y="119" transform="rotate(-90 22.4 119)">100</text>
<text x="233.5" y="149.9">11</text>
<text x="246" y="149.9">12</text>
<text x="250.9" y="152.4">12.3</text>
<text x="233.5" y="157.4">13</text>
<text x="246" y="157.4">14</text>
<text x="250.9" y="159.9">12.4</text>
<text x="233.5" y="164.8">23</text>
<text x="246" y="164.8">24</text>
<text x="250.9" y="167.3">12.4</text>
<text x="4.8" y="202.9" transform="rotate(-90 4.8 202.9)">SOLIDWORKS Electrical</text>
<text x="191.7" y="201.1">3842</text>
<text x="241.5" y="201.3">1829</text>
</g>
<g font-size="2.4">
<text x="277.2" y="183.9">REVISION</text>
<text x="193.4" y="191.3">0</text>
<text x="198.6" y="191.3">2.09.2020</text>
<text x="214" y="191.3">elektrik</text>
<text x="192" y="194.7">REV.</text>
<text x="202.7" y="194.7">DATE</text>
<text x="218.8" y="194.7">NAME</text>
<text x="242.2" y="194.7">CHANGES</text>
<text x="278.1" y="194.4">SCHEME</text>
<text x="9.1" y="200.9">CONTRACT:</text>
</g>
<g font-size="2.1">
<text x="261.6" y="99.8" transform="rotate(-90 261.6 99.8)">08-2</text>
<text x="22.2" y="111.7" transform="rotate(-90 22.2 111.7)">08-2</text>
<text x="221.6" y="121.7" transform="rotate(-90 221.6 121.7)">11-10</text>
<text x="272" y="128.3" transform="rotate(-90 272 128.3)">10-9</text>
<text x="18.8" y="173">11-10</text>
<text x="192" y="198">Chassis Number</text>
<text x="241.8" y="198.1">Electric Number</text>
</g>
<g font-size="1.9">
<text x="135.5" y="104.1" transform="rotate(-90 135.5 104.1)">-SWITCH 4</text>
<text x="47.8" y="117.4">-SWITCH 1</text>
<text x="88.6" y="117.6">-SWITCH 3</text>
<text x="135.5" y="119.1" transform="rotate(-90 135.5 119.1)">-SWITCH 3</text>
<text x="48.3" y="132.2">-SWITCH 2</text>
<text x="88.6" y="132.2">-SWITCH 4</text>
<text x="135.5" y="137.2" transform="rotate(-90 135.5 137.2)">-SWITCH 2</text>
<text x="135.1" y="157.7" transform="rotate(-90 135.1 157.7)">-SWITCH 1</text>
<text x="93.5" y="199.3">LOCATION:</text>
</g>
<g font-size="1.7">
<text x="272.3" y="155.6">A1</text>
<text x="265.3" y="158.2">-D2</text>
<text x="272.3" y="160.6">A2</text>
</g>
<text font-size="1.5" x="7.8" y="205.3">Document realized with version :</text>
<g font-size="1.4">
<text x="128.6" y="105.7">BK WH</text>
<text x="61.7" y="117" transform="rotate(-90 61.7 117)">BU</text>
<text x="101.8" y="117.2" transform="rotate(-90 101.8 117.2)">BU</text>
<text x="61.7" y="120.1" transform="rotate(-90 61.7 120.1)">BN</text>
<text x="101.8" y="120.2" transform="rotate(-90 101.8 120.2)">BN</text>
<text x="128.6" y="120.1">BK WH</text>
<text x="61.8" y="131.8" transform="rotate(-90 61.8 131.8)">BU</text>
<text x="101.8" y="131.8" transform="rotate(-90 101.8 131.8)">BU</text>
<text x="61.8" y="134.9" transform="rotate(-90 61.8 134.9)">BN</text>
<text x="101.8" y="134.9" transform="rotate(-90 101.8 134.9)">BN</text>
<text x="128.6" y="138.7">BK WH</text>
<text x="128.2" y="159.6">BK WH</text>
</g>
<text font-size="1.2" x="30.3" y="205.2">2019.0.4.18</text>
</svg>
